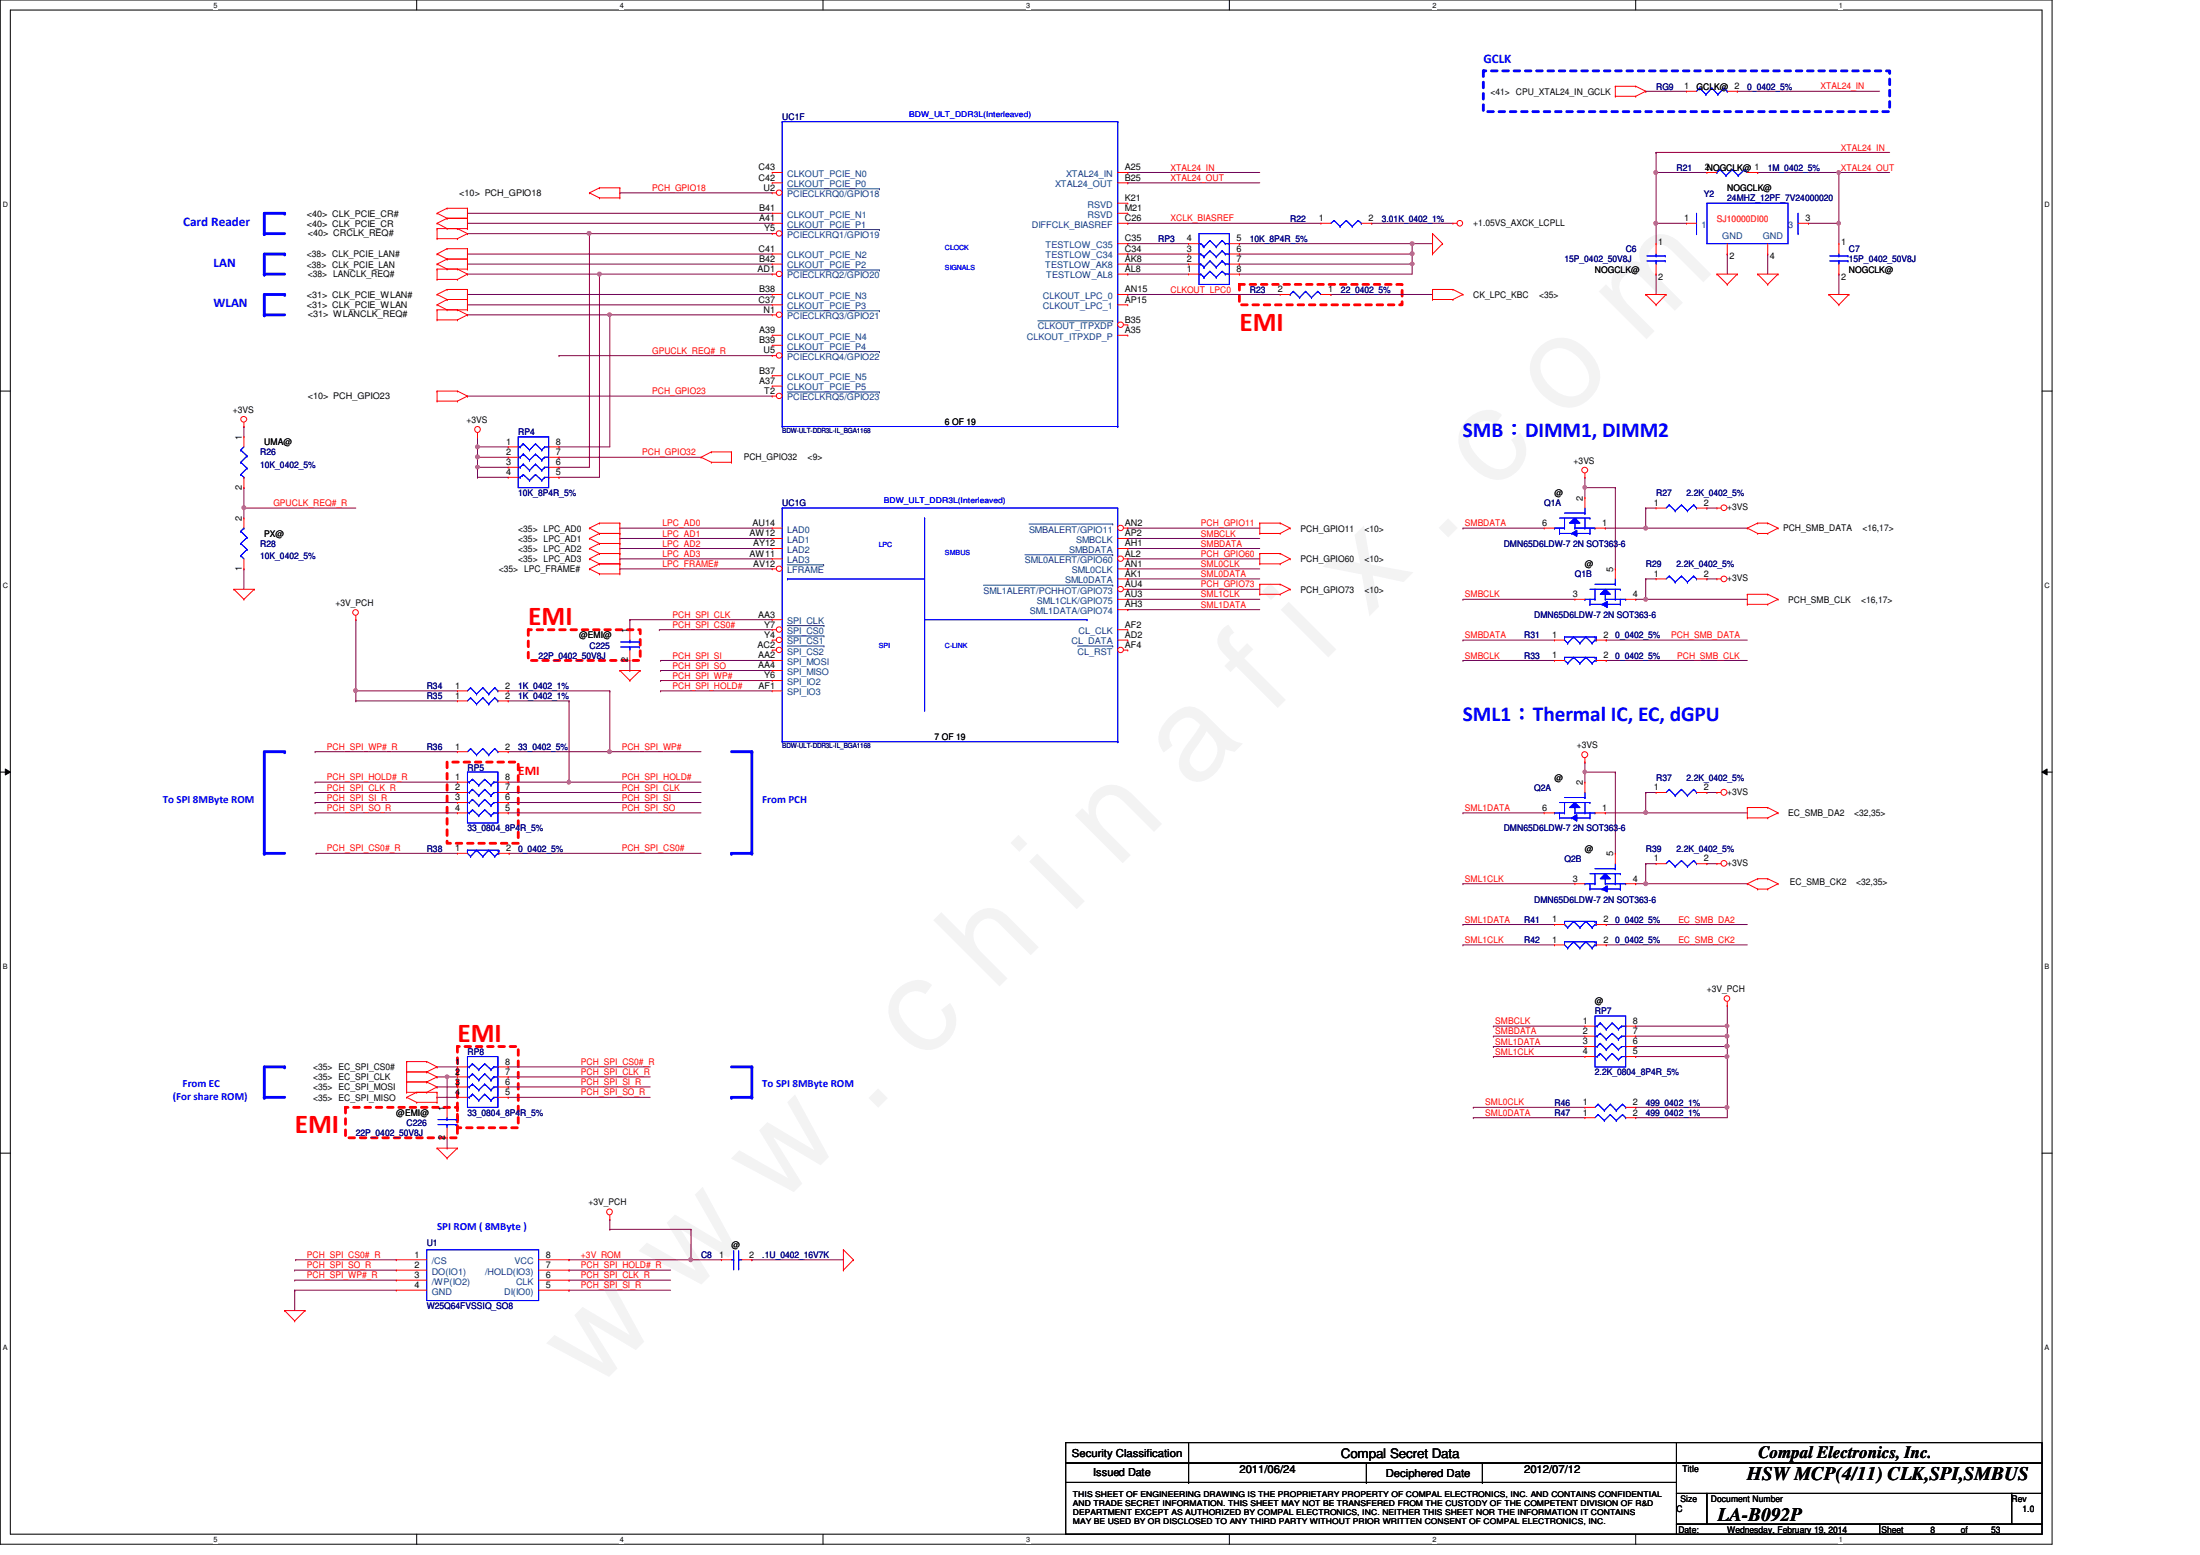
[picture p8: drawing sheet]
<svg xmlns="http://www.w3.org/2000/svg" width="297mm" height="210mm" viewBox="0 0 297 210" stroke-linecap="round" stroke-linejoin="round" font-family="sans-serif">
<path d="M0 0h277.1v208.4h-277.1zM1.4 1.4h274.3v205.7h-274.3z" fill="none" stroke="#000" stroke-width=".14"/>
<g fill="#fff">
<path d="M28.8 .1h.6v1.1h-.6z"/>
<path d="M28.8 207.2h.6v1.1h-.6z"/>
</g>
<path d="M56.3 0v1.4M56.3 207.1v1.3" fill="none" stroke="#000" stroke-width=".14"/>
<g fill="#fff">
<path d="M83.7 .1h.5v1.1h-.5z"/>
<path d="M83.7 207.2h.5v1.1h-.5z"/>
</g>
<path d="M111.1 0v1.4M111.1 207.1v1.3" fill="none" stroke="#000" stroke-width=".14"/>
<g fill="#fff">
<path d="M138.6 .1h.5v1.1h-.5z"/>
<path d="M138.6 207.2h.5v1.1h-.5z"/>
</g>
<path d="M166 0v1.4M166 207.1v1.3" fill="none" stroke="#000" stroke-width=".14"/>
<g fill="#fff">
<path d="M193.4 .1h.6v1.1h-.6z"/>
<path d="M193.4 207.2h.6v1.1h-.6z"/>
</g>
<path d="M220.8 0v1.4M220.8 207.1v1.3" fill="none" stroke="#000" stroke-width=".14"/>
<g fill="#fff">
<path d="M248.3 .1h.5v1.1h-.5z"/>
<path d="M248.3 207.2h.5v1.1h-.5z"/>
<path d="M.4 27.1h.7v1.1h-.7z"/>
<path d="M276.1 27.1h.7v1.1h-.7z"/>
<path d="M.4 78.5h.7v1.1h-.7z"/>
<path d="M276.1 78.5h.7v1.1h-.7z"/>
</g>
<path d="M0 52.8h1.4M275.7 52.8h1.4" fill="none" stroke="#000" stroke-width=".14"/>
<g fill="#fff">
<path d="M.4 129.9h.6v1.1h-.6z"/>
<path d="M276.1 129.9h.6v1.1h-.6z"/>
</g>
<path d="M0 104.2h1.4M.7 103.8l.7 .4-.7 .4zM275.7 104.2l.7-.4v.8zM275.7 104.2h1.4" fill="none" stroke="#000" stroke-width=".14"/>
<path d="M.7 103.8l.7 .4-.7 .4zM275.7 104.2l.7-.4v.8z" fill="#000"/>
<g fill="#fff">
<path d="M.4 181.4h.6v1.1h-.6z"/>
<path d="M276.1 181.4h.6v1.1h-.6z"/>
</g>
<path d="M0 155.7h1.4M275.7 155.7h1.4" fill="none" stroke="#000" stroke-width=".14"/>
<path d="M35.7 101.5v13.7" fill="none" stroke="#00f" stroke-width=".38"/>
<circle cx="35.7" cy="115.2" r=".19" fill="#00f"/>
<path d="M35.7 115.2h2.7" fill="none" stroke="#00f" stroke-width=".38"/>
<circle cx="35.7" cy="115.2" r=".19" fill="#00f"/>
<path d="M35.7 101.5h2.7" fill="none" stroke="#00f" stroke-width=".38"/>
<circle cx="38.4" cy="101.5" r=".19" fill="#00f"/>
<path d="M35.7 148.1h2.7" fill="none" stroke="#00f" stroke-width=".38"/>
<circle cx="35.7" cy="148.1" r=".19" fill="#00f"/>
<path d="M35.7 144v4.1" fill="none" stroke="#00f" stroke-width=".38"/>
<circle cx="35.7" cy="148.1" r=".19" fill="#00f"/>
<path d="M35.7 144h2.7" fill="none" stroke="#00f" stroke-width=".38"/>
<circle cx="38.4" cy="144" r=".19" fill="#00f"/>
<path d="M35.7 31.5h2.7" fill="none" stroke="#00f" stroke-width=".38"/>
<circle cx="35.7" cy="31.5" r=".19" fill="#00f"/>
<path d="M35.7 28.8v2.7" fill="none" stroke="#00f" stroke-width=".38"/>
<circle cx="35.7" cy="31.5" r=".19" fill="#00f"/>
<path d="M35.7 28.8h2.7" fill="none" stroke="#00f" stroke-width=".38"/>
<circle cx="38.4" cy="28.8" r=".19" fill="#00f"/>
<path d="M35.7 39.8h2.7" fill="none" stroke="#00f" stroke-width=".38"/>
<circle cx="38.4" cy="39.8" r=".19" fill="#00f"/>
<path d="M35.7 39.8v2.7" fill="none" stroke="#00f" stroke-width=".38"/>
<circle cx="35.7" cy="42.5" r=".19" fill="#00f"/>
<path d="M35.7 42.5h2.7" fill="none" stroke="#00f" stroke-width=".38"/>
<circle cx="35.7" cy="42.5" r=".19" fill="#00f"/>
<path d="M35.7 34.3h2.7" fill="none" stroke="#00f" stroke-width=".38"/>
<circle cx="38.4" cy="34.3" r=".19" fill="#00f"/>
<path d="M35.7 34.3v2.7" fill="none" stroke="#00f" stroke-width=".38"/>
<circle cx="35.7" cy="37" r=".19" fill="#00f"/>
<path d="M35.7 37h2.7" fill="none" stroke="#00f" stroke-width=".38"/>
<circle cx="35.7" cy="37" r=".19" fill="#00f"/>
<path d="M200.3 9.6h54.8v5.5h-54.8z" fill="none" stroke="#00f" stroke-width=".38" stroke-dasharray=".8 .8"/>
<path d="M60.4 102.9h9.6v10.9h-9.6zM46.6 149.5h15.2v4.1h-15.2zM61.8 141.3h8.2v10.9h-8.2z" fill="none" stroke="#f00" stroke-width=".38" stroke-dasharray=".8 .8"/>
<path d="M237.3 23.3h.1M237.3 23.3h11M248.3 30.1h.1M248.3 30.1v2.8" fill="none" stroke="#800040" stroke-width=".14"/>
<path d="M248.1 30l.1-.1 .3 .1-.1 .3-.2 .1-.1-.1z" fill-rule="evenodd" fill="#f0f"/>
<path d="M248.1 30l.1-.1 .3 .1-.1 .3-.2 .1-.1-.1z" fill="none" stroke="#f0f" stroke-width=".14"/>
<path d="M248.3 37h.1M248.3 23.3h.1M248.3 37v2.8M248.3 23.3h6.8" fill="none" stroke="#800040" stroke-width=".14"/>
<path d="M248.1 23.1l.1-.1 .3 .1-.1 .4h-.2h-.1z" fill-rule="evenodd" fill="#f0f"/>
<path d="M248.1 23.1l.1-.1 .3 .1-.1 .4h-.2h-.1z" fill="none" stroke="#f0f" stroke-width=".14"/>
<path d="M223.6 23.3h.1M223.6 23.3h6.9" fill="none" stroke="#800040" stroke-width=".14"/>
<circle cx="223.6" cy="23.3" r=".26" fill="#f0f"/>
<circle cx="223.6" cy="23.3" r=".26" fill="none" stroke="#f0f" stroke-width=".14"/>
<g fill="none" stroke="#800040" stroke-width=".14">
<path d="M152.3 23.3h.1M152.3 23.3h17.8M223.6 20.6h.1M223.6 23.3h.1M223.6 20.6h31.5M223.6 20.6v9.5M238.7 34.3h.1M238.7 34.3v2.7M244.2 30.1h.1M248.3 23.3h.1M248.3 23.3v6.8h-4.1M64.5 59h.1"/>
<path d="M64.5 59v1.3M75.5 48h28.8M64.5 60.3h.1M64.5 60.3h4.1"/>
</g>
<circle cx="64.5" cy="60.3" r=".26" fill="#f0f"/>
<circle cx="64.5" cy="60.3" r=".26" fill="none" stroke="#f0f" stroke-width=".14"/>
<path d="M64.5 61.7h.1M64.5 61.7v1.4" fill="none" stroke="#800040" stroke-width=".14"/>
<circle cx="64.5" cy="61.7" r=".26" fill="#f0f"/>
<circle cx="64.5" cy="61.7" r=".26" fill="none" stroke="#f0f" stroke-width=".14"/>
<path d="M64.5 61.7h.1M64.5 63.1h.1M64.5 61.7h4.1M64.5 63.1h4.1" fill="none" stroke="#800040" stroke-width=".14"/>
<circle cx="64.5" cy="63" r=".25" fill="#f0f"/>
<circle cx="64.5" cy="63" r=".25" fill="none" stroke="#f0f" stroke-width=".14"/>
<path d="M79.6 31.5v31.6M32.9 68.6h.1M32.9 68.6h15.1M64.5 64.4h.1M64.5 63.1h.1M64.5 60.3h.1M64.5 64.4h4.1M64.5 60.3v1.4M64.5 63.1v1.3" fill="none" stroke="#800040" stroke-width=".14"/>
<circle cx="32.9" cy="68.5" r=".26" fill="#f0f"/>
<circle cx="32.9" cy="68.5" r=".26" fill="none" stroke="#f0f" stroke-width=".14"/>
<g fill="none" stroke="#800040" stroke-width=".14">
<path d="M32.9 57.6h.1M32.9 57.6v1.4M63.1 53.5h.1M63.1 53.5h41.2M32.9 65.8h.1M32.9 68.6h.1M32.9 76.8h.1M32.9 65.8v4.1M32.9 76.8v2.7M48 94.6h.1M48 93.3h.1M48 83.7h.1"/>
<path d="M48 94.6h13.8M48 83.7v10.9M48 93.3h13.8M42.5 109.7h.1M42.5 108.3h.1M42.5 107h.1M42.5 105.6h.1M42.5 101.5h.1M42.5 109.7h19.3M42.5 108.3h19.3M42.5 107h19.3M42.5 105.6h19.3"/>
<path d="M42.5 101.5h19.3M42.7 115.2h.1M42.7 115.2h19.1M39.8 171.4h.1M39.8 174.2h.1M39.8 172.8h.1M39.8 171.4h13.7M39.8 174.2v2.7M39.8 172.8h13.7M39.8 174.2h13.7M39.9 170.1h.1M39.9 170.1h13.6"/>
</g>
<circle cx="48" cy="93.2" r=".26" fill="#f0f"/>
<circle cx="48" cy="93.2" r=".26" fill="none" stroke="#f0f" stroke-width=".14"/>
<g fill="none" stroke="#800040" stroke-width=".14">
<path d="M222.2 12.3h.1M222.2 12.3h5.5M234.6 12.3h.1M234.6 12.3h19.2M63.1 30.1h.1M63.1 28.8h.1M63.1 31.5h.1M63.1 39.8h.1M63.1 34.3h.1M63.1 35.6h.1M63.1 37h.1M63.1 30.1h41.2"/>
<path d="M63.1 28.8h41.2M63.1 31.5h16.5M63.1 39.8h41.2M63.1 34.3h41.2M63.1 35.6h41.2M63.1 37h17.8M63.1 41.1h.1M63.1 42.5h.1M63.1 41.1h41.2M63.1 42.5h19.2M59 144h.1M59 145.4h.1"/>
<path d="M59 144h2.8M59 145.4h2.8M60.4 155h.1M60.4 145.4h.1M60.4 145.4v4.1M60.4 153.6v1.4"/>
</g>
<circle cx="60.4" cy="145.3" r=".25" fill="#f0f"/>
<circle cx="60.4" cy="145.3" r=".25" fill="none" stroke="#f0f" stroke-width=".14"/>
<path d="M59 146.7h.1M59 148.1h.1M59 146.7h2.8M59 148.1h2.8" fill="none" stroke="#800040" stroke-width=".14"/>
<g fill="none" stroke="#f00" stroke-width=".14">
<path d="M218.1 13h.1M218.1 11.6h.1M218.1 11.6h2.7M218.1 13h2.7M218.1 11.6v1.4M220.8 11.6h.1M220.8 13h.1M220.8 11.6l1.4 .7M222.2 12.3h.1M222.2 12.3l-1.4 .7M227.7 12.3h.1M227.7 12.3h1.4"/>
<path d="M233.2 12.3h1.4M234.6 12.3h.1M59 28.8h.1M59 30.1h.1M59 32.2h.1M59 30.9h.1M59 39.8h.1M59 37.7h.1M59 36.3h.1M59 35.6h.1M59 34.3h.1M59 28.8l1.4 .7"/>
<path d="M59 30.9h4.1M59 30.1l1.4 .8M59 32.2h2.8M59 30.9v1.3M59 36.3v1.4M59 39.8l1.4 .6M59 36.3h4.1M59 37.7h2.8M59 35.6l1.4 .7M59 34.3l1.4 .7M60.4 28.1h.1M60.4 29.5h.1"/>
<path d="M60.4 30.9h.1M60.4 39.1h.1M60.4 35h.1M60.4 36.3h.1M60.4 33.6h.1M60.4 28.1l-1.4 .7M60.4 28.1h2.7M60.4 29.5h2.7M60.4 29.5l-1.4 .6M60.4 39.1l-1.4 .7M60.4 39.1h2.7M60.4 35l-1.4 .6"/>
<path d="M60.4 35h2.7M60.4 33.6l-1.4 .7M60.4 33.6h2.7M61.8 30.9h.1M61.8 32.2h.1M61.8 36.3h.1M61.8 37.7h.1M61.8 30.9l1.3 .6M61.8 36.3l1.3 .7M63.1 28.1h.1M63.1 29.5h.1M63.1 30.9h.1"/>
<path d="M63.1 31.5h.1M63.1 39.1h.1M63.1 37h.1M63.1 35h.1M63.1 36.3h.1M63.1 33.6h.1M63.1 28.1v2.8M63.1 33.6v2.7M63.1 39.1v2.7M63.1 31.5l-1.3 .7M63.1 37l-1.3 .7M104.3 23.3h.1"/>
<path d="M104.3 23.3h1.3M150.9 23.3h1.4M152.3 23.3h.1M230.5 23.3h.1M230.5 23.3h1.3M235.9 23.3h1.4M237.3 37h.1M237.3 23.3h.1M237.3 37h2.8M237.3 37l1.4 1.4M238.7 38.4h.1M238.7 34.3h.1"/>
<path d="M238.7 32.9v1.4M240.1 37h.1M240.1 37l-1.4 1.4M242.8 30.1h1.4M244.2 30.1h.1M246.9 39.8h.1M246.9 39.8h2.7M246.9 39.8l1.4 1.3M248.3 32.9h.1M248.3 37h.1M248.3 32.9v1.4M248.3 35.6v1.4"/>
<path d="M249.6 39.8h.1M249.6 39.8l-1.3 1.3M32.9 57.6h.1M32.9 59h.1M32.9 57v.6M32.9 59v1.3M59 41.1h.1M59 43.2h.1M59 41.8h.1M59 54.1h.1M59 52.8h.1M59 41.8v1.4"/>
<path d="M59 52.8v1.3M59 41.8h4.1M59 41.1l1.4 .7M59 43.2h2.8M59 52.8h2.8M59 54.1h2.8M60.4 40.4h.1M60.4 41.8h.1M60.4 40.4l-1.4 .7M60.4 40.4h2.7M61.8 41.8h.1M61.8 43.2h.1"/>
<path d="M61.8 52.8h.1M61.8 54.1h.1M61.8 41.8l1.3 .7M61.8 52.8l1.3 .7M63.1 40.4h.1M63.1 41.8h.1M63.1 42.5h.1M63.1 53.5h.1M63.1 42.5l-1.3 .7M63.1 53.5l-1.3 .6M64.5 59h.1M64.5 58.4v.6"/>
<path d="M248.3 41.1h.1M31.6 79.5h.1M31.6 79.5h2.7M31.6 79.5l1.3 1.4M32.9 65.8h.1M32.9 76.8h.1M32.9 69.9h.1M32.9 64.4v1.4M32.9 69.9v1.4M32.9 75.4v1.4M34.3 79.5h.1M34.3 79.5l-1.4 1.4"/>
<path d="M237.3 70.6h.1M237.3 72h.1M237.3 70.6h1.4M237.3 70.6l-1.4 .7 1.4 .7M237.3 72h1.4M238.7 70.6h.1M238.7 72h.1M238.7 70.6l1.4 .7M240.1 71.3h.1M240.1 71.3l-1.4 .7M32.9 80.9h.1M48 83.7h.1"/>
<path d="M48 83.1v.6M61.8 93.3h.1M61.8 94.6h.1M61.8 93.3h1.3M61.8 94.6h1.3M67.2 93.3h1.4M67.2 94.6h1.4M235.9 80.2h2.8M235.9 81.6h2.8M238.7 80.2h.1M238.7 81.6h.1M238.7 80.2l1.4 .7"/>
<path d="M240.1 80.9h.1M240.1 80.9l-1.4 .7M61.8 101.5h.1M61.8 105.6h.1M61.8 107h.1M61.8 108.3h.1M61.8 109.7h.1M61.8 115.2h.1M61.8 101.5h1.3M61.8 105.6h1.3M61.8 107h1.3M61.8 108.3h1.3"/>
<path d="M61.8 109.7h1.3M61.8 115.2h1.3M67.2 101.5h1.4M67.2 105.6h1.4M67.2 107h1.4M67.2 108.3h1.4M67.2 109.7h1.4M67.3 115.2h1.4M235.9 109h2.8M235.9 110.4h2.8M237.3 118.6h.1M237.3 118.6l-1.4 .7 1.4 .7"/>
<path d="M237.3 118.6h1.4M238.7 109h.1M238.7 110.4h.1M238.7 118.6h.1M238.7 109l1.4 .7M238.7 118.6l1.4 .7M240.1 109.7h.1M240.1 119.3h.1M240.1 109.7l-1.4 .7M240.1 119.3l-1.4 .7M237.3 120h.1M237.3 120h1.4"/>
<path d="M238.7 120h.1M54.9 144.7h.1M54.9 143.3h.1M54.9 146h.1M54.9 147.4h.1M54.9 148.1h.1M54.9 143.3h2.7M54.9 144.7h2.7M54.9 143.3v4.1M54.9 146h2.7M54.9 147.4h4.1M54.9 148.1l1.4 .7"/>
<path d="M56.3 147.4h.1M56.3 148.8h.1M56.3 147.4l-1.4 .7M56.3 148.8h2.7M57.6 143.3h.1M57.6 144.7h.1M57.6 146h.1M57.6 147.4h.1M57.6 143.3l1.4 .7M57.6 144.7l1.4 .7M57.6 146l1.4 .7M59 144h.1"/>
<path d="M59 145.4h.1M59 146.7h.1M59 148.8h.1M59 147.4h.1M59 155h.1M59 147.4v1.4M59 144l-1.4 .7M59 145.4l-1.4 .6M59 146.7l-1.4 .7M59 155h2.8M59 155l1.4 1.3M60.4 156.3h.1"/>
<path d="M60.4 149.5h.1M60.4 153.6h.1M60.4 149.5v1.4M60.4 152.2v1.4M61.8 155h.1M61.8 144h.1M61.8 145.4h.1M61.8 146.7h.1M61.8 148.1h.1M61.8 155l-1.4 1.3M61.8 144h1.3M61.8 145.4h1.3"/>
<path d="M61.8 146.7h1.3M61.8 148.1h1.3M67.2 144h1.4M67.2 145.4h1.4M67.2 146.7h1.4M67.2 148.1h1.4M38.4 176.9h.1M38.4 176.9h2.8M38.4 176.9l1.4 1.4M39.8 178.3h.1M41.2 176.9h.1M41.2 176.9l-1.4 1.4"/>
<path d="M53.5 174.2h.1M53.5 171.4h.1M53.5 172.8h.1M53.5 170.1h.1M53.5 174.2h4.1M53.5 171.4h4.1M53.5 172.8h4.1M53.5 170.1h4.1"/>
<circle cx="32.9" cy="56.6" r=".39"/>
<circle cx="64.5" cy="58" r=".39"/>
<circle cx="48" cy="82.7" r=".38"/>
</g>
<g fill="none" stroke="#000" stroke-width=".14">
<path d="M143.9 194.7h82.5v2.8h-82.5zM143.9 197.5h82.5v2.6h-82.5zM160.5 197.5h.1M160.5 194.7v5.4M184.5 197.5v2.6M200.1 197.5v2.6M226.4 194.7h49.3v2.8h-49.3zM226.4 197.5h49.3v4.1h-49.3zM143.9 200.1h82.5v7h-82.5zM160.5 200.1h.1M184.5 200.1h.1M200.1 200.1h.1"/>
<path d="M226.4 201.6h4.1v4.1h-4.1zM226.4 205.7h27.4v1.4h-27.4zM230.5 201.6h41.1v4.1h-41.1zM253.8 205.7h21.9v1.4h-21.9zM271.6 201.6h4.1v4.1h-4.1z"/>
</g>
<g fill="none" stroke="#00f" stroke-width=".14">
<path d="M105.6 16.4h.1M105.6 16.4v41.2h45.3v-41.2M105.6 16.4h45.3M150.9 16.4h.1M229.5 11.9h.1M229.5 11.9l-.4 .4M229.5 11.9l.8 .8M230.3 12.7h.1M231.1 11.9h.1M231.1 11.9l-.8 .8M231.1 11.9l.8 .8M231.9 12.7h.1"/>
<path d="M232.8 11.9h.1M232.8 11.9l-.9 .8M232.8 11.9l.4 .4M233.2 12.3h.1M230.5 27.4h10.9v5.5h-10.9zM231.8 23.3h.1M232.2 22.9h.1M232.2 22.9l.8 .8M232.2 22.9l-.4 .4M233 23.7h.1M233.9 22.9h.1M233.9 22.9l.8 .8"/>
<path d="M233.9 22.9l-.9 .8M234.7 23.7h.1M235.5 22.9h.1M235.5 22.9l.4 .4M235.5 22.9l-.8 .8M242.8 31.5h.1M242.8 28.8v2.7M247.1 35.2h2.4M247.1 34.5h2.4M248.3 34.5h.1M248.3 35.2h.1M248.3 34.3v.2"/>
<path d="M248.3 35.2v.4M249.5 35.2h.1M249.5 34.5h.1M32.5 60.7h.1M32.5 62.4h.1M32.5 64.1h.1M32.5 75h.1M32.5 73.4h.1M32.5 71.7h.1M32.5 60.7l.9 .9M32.5 62.4l.9 .8M32.5 64.1l.4 .3"/>
<path d="M32.5 75l.4 .4M32.5 73.4l.9 .8M32.5 71.7l.9 .9M32.9 64.4h.1M32.9 71.3h.1M32.9 60.3l-.4 .4M32.9 71.3l-.4 .4M33.4 61.6h.1M33.4 63.2h.1M33.4 74.2h.1M33.4 72.6h.1M33.4 61.6l-.9 .8"/>
<path d="M33.4 63.2l-.9 .9M33.4 74.2l-.9 .8M33.4 72.6l-.9 .8M105.6 68.6h45.3v31.5h-45.3zM63.5 92.8h.1M63.5 94.2h.1M63.5 92.8l-.4 .5M63.5 92.8l.8 .9M63.5 94.2l-.4 .4M63.5 94.2l.8 .8M64.3 93.7h.1M64.3 95h.1"/>
<path d="M65.2 92.8h.1M65.2 94.2h.1M65.2 92.8l-.9 .9M65.2 92.8l.8 .9M65.2 94.2l-.9 .8M65.2 94.2l.8 .8M66 93.7h.1M66 95h.1M66.8 92.8h.1M66.8 94.2h.1M66.8 92.8l-.8 .9M66.8 92.8l.4 .5"/>
<path d="M66.8 94.2l-.8 .8M66.8 94.2l.4 .4M67.2 93.3h.1M67.2 94.6h.1M63.1 104.2h4.1v6.9h-4.1zM63.1 114.8h.1M63.1 105.6h.3M63.1 107h.3M63.1 108.3h.3M63.1 109.7h.3M63.1 114.8v.4l.4 .4M63.1 114.8h4.1"/>
<path d="M63.4 105.6h.1M63.4 107h.1M63.4 108.3h.1M63.4 109.7h.1M63.5 101h.1M63.5 115.6h.1M63.5 101l-.4 .5M63.5 101l.8 .9M63.7 109.4h.1M63.8 105.2h.1M63.8 106.6h.1M63.8 107.9h.1"/>
<path d="M63.8 109.3h.1M63.8 105.2l-.1 .1M63.8 106.6l-.4 .4M63.8 107.9l-.1 .2M63.8 109.3l-.4 .4M63.8 105.2l-.4 .4M63.8 105.2l.8 .8M63.8 106.6l.8 .8M63.8 107.9l-.4 .4M63.8 107.9l.8 .9M63.8 109.3l.8 .8M64.3 101.9h.1"/>
<path d="M64.3 114.8h.1M64.3 114.8l-.8 .8M64.3 114.8l.9 .8M64.6 106h.1M64.6 107.4h.1M64.6 108.8h.1M64.6 110.1h.1M65.2 101h.1M65.2 115.6h.1M65.2 101l-.9 .9M65.2 101l.8 .9M65.4 105.2h.1"/>
<path d="M65.4 106.6h.1M65.4 107.9h.1M65.4 109.3h.1M65.4 105.2l-.8 .8M65.4 105.2l.9 .8M65.4 106.6l-.8 .8M65.4 106.6l.9 .8M65.4 107.9l-.8 .9M65.4 107.9l.9 .9M65.4 109.3l-.8 .8M65.4 109.3l.9 .8M66 101.9h.1"/>
<path d="M66 114.8h.1M66 114.8l-.8 .8M66 114.8l.8 .8M66.3 106h.1M66.3 107.4h.1M66.3 108.8h.1M66.3 110.1h.1M66.7 109.7h.1M66.7 105.6h.1M66.7 107h.1M66.7 108.3h.1M66.7 105.6h.5"/>
<path d="M66.7 107h.5M66.7 108.3h.5M66.7 109.7h.5M66.7 109.7l-.4 .4M66.7 105.6l-.4 .4M66.7 107l-.4 .4M66.7 108.3l-.4 .5M66.8 101h.1M66.8 115.6h.1M66.8 101l-.8 .9M66.8 101l.4 .5M67.2 101.5h.1"/>
<path d="M67.2 109.7h.1M67.2 105.6h.1M67.2 108.3h.1M67.2 115.2h.1M67.2 114.8h.1M67.2 115.2l-.4 .4M67.3 114.8h.1M67.3 114.8v.5M59.1 151.8h2.5M59.1 151.1h2.5M60.4 151.1h.1M60.4 151.8h.1"/>
<path d="M60.4 150.9v.2M60.4 151.8v.4M61.6 151.8h.1M61.6 151.1h.1M63.1 142.6h4.1v6.9h-4.1zM63.1 144h.3M63.1 145.4h.3M63.1 146.7h.3M63.1 148.1h.3M63.4 144h.1M63.4 145.4h.1M63.4 146.7h.1"/>
<path d="M63.4 148.1h.1M63.7 147.8h.1M63.8 143.6h.1M63.8 144.9h.1M63.8 146.3h.1M63.8 147.7h.1M63.8 143.6l-.4 .4M63.8 144.9l-.1 .2M63.8 146.3l-.1 .2M63.8 147.7l-.4 .4M63.8 143.6l.8 .8M63.8 144.9l-.4 .5"/>
<path d="M63.8 144.9l.8 .9M63.8 146.3l-.4 .4M63.8 146.3l.8 .9M63.8 147.7l.8 .8M64.6 144.4h.1M64.6 145.8h.1M64.6 147.2h.1M64.6 148.5h.1M65.4 143.6h.1M65.4 144.9h.1M65.4 146.3h.1M65.4 147.7h.1"/>
<path d="M65.4 143.6l-.8 .8M65.4 143.6l.9 .8M65.4 144.9l-.8 .9M65.4 144.9l.9 .9M65.4 146.3l-.8 .9M65.4 146.3l.9 .9M65.4 147.7l-.8 .8M65.4 147.7l.9 .8M66.3 144.4h.1M66.3 145.8h.1M66.3 147.2h.1M66.3 148.5h.1"/>
<path d="M66.7 148.1h.1M66.7 144h.1M66.7 145.4h.1M66.7 146.7h.1M66.7 144h.5M66.7 145.4h.5M66.7 146.7h.5M66.7 148.1h.5M66.7 148.1l-.4 .4M66.7 144l-.4 .4M66.7 145.4l-.4 .4M66.7 146.7l-.4 .5"/>
<path d="M67.2 148.1h.1M67.2 144h.1M67.2 146.7h.1M57.6 168.7h15.1v6.9h-15.1z"/>
</g>
<path d="M248.1 30l.1-.1 .3 .1-.1 .3-.2 .1-.1-.1z" fill-rule="evenodd" fill="#f0f"/>
<path d="M248.1 30l.1-.1 .3 .1-.1 .3-.2 .1-.1-.1z" fill="none" stroke="#f0f" stroke-width=".14"/>
<path d="M248.1 23.1l.1-.1 .3 .1-.1 .4h-.2h-.1z" fill-rule="evenodd" fill="#f0f"/>
<path d="M248.1 23.1l.1-.1 .3 .1-.1 .4h-.2h-.1z" fill="none" stroke="#f0f" stroke-width=".14"/>
<circle cx="223.6" cy="23.3" r=".26" fill="#f0f"/>
<circle cx="223.6" cy="23.3" r=".26" fill="none" stroke="#f0f" stroke-width=".14"/>
<circle cx="64.5" cy="60.3" r=".26" fill="#f0f"/>
<circle cx="64.5" cy="60.3" r=".26" fill="none" stroke="#f0f" stroke-width=".14"/>
<circle cx="64.5" cy="61.7" r=".26" fill="#f0f"/>
<circle cx="64.5" cy="61.7" r=".26" fill="none" stroke="#f0f" stroke-width=".14"/>
<circle cx="64.5" cy="63" r=".25" fill="#f0f"/>
<circle cx="64.5" cy="63" r=".25" fill="none" stroke="#f0f" stroke-width=".14"/>
<circle cx="32.9" cy="68.5" r=".26" fill="#f0f"/>
<circle cx="32.9" cy="68.5" r=".26" fill="none" stroke="#f0f" stroke-width=".14"/>
<circle cx="48" cy="93.2" r=".26" fill="#f0f"/>
<circle cx="48" cy="93.2" r=".26" fill="none" stroke="#f0f" stroke-width=".14"/>
<circle cx="60.4" cy="145.3" r=".25" fill="#f0f"/>
<circle cx="60.4" cy="145.3" r=".25" fill="none" stroke="#f0f" stroke-width=".14"/>
<text font-size="17.6" fill="#f0f" x="80.1" y="188" transform="rotate(-45 80.1 188)">w w w . c h i n a f i x . c o m</text>
<g font-size="3.7" fill="#f00">
<text x="167.3" y="44.7">EMI</text>
<text x="71.3" y="84.4">EMI</text>
<text x="61.8" y="140.7">EMI</text>
<text x="39.8" y="153">EMI</text>
</g>
<g font-size="2.9" fill="#00f">
<text x="197.5" y="59">SMB：DIMM1, DIMM2</text>
<text x="197.5" y="97.4">SML1：Thermal IC, EC, dGPU</text>
</g>
<g font-size="2.6">
<text x="235.9" y="199.8">HSW MCP(4/11) CLK,SPI,SMBUS</text>
<text x="231.9" y="205.3">LA-B092P</text>
</g>
<text font-size="2.3" x="237.4" y="196.9">Compal Electronics, Inc.</text>
<g font-size="1.8" fill="#00f">
<text x="200.3" y="8.6">GCLK</text>
<text x="24.7" y="30.5">Card Reader</text>
<text x="28.8" y="36">LAN</text>
<text x="28.8" y="41.4">WLAN</text>
</g>
<text font-size="1.8" fill="#f00" x="70" y="104.6">EMI</text>
<text font-size="1.8" x="181.1" y="196.8">Compal Secret Data</text>
<g font-size="1.5" fill="#00f">
<text x="22" y="108.4">To SPI 8MByte ROM</text>
<text x="102.9" y="108.4">From PCH</text>
<text x="23.3" y="148.5">(For share ROM)</text>
<text x="24.7" y="146.8">From EC</text>
<text x="102.9" y="146.8">To SPI 8MByte ROM</text>
<text x="59" y="166">SPI ROM ( 8MByte )</text>
</g>
<g font-size="1.5">
<text x="144.7" y="196.6">Security Classification</text>
<text x="147.6" y="199.3">Issued Date</text>
<text x="167.3" y="198.8">2011/06/24</text>
<text x="187.1" y="199.4">Deciphered Date</text>
<text x="205.8" y="198.8">2012/07/12</text>
</g>
<g font-size="1.2" fill="#000080">
<text x="105.6" y="16.2">UC1F</text>
<text x="223.6" y="12.1">RG9</text>
<text x="235.9" y="12.1">0_0402_5%</text>
<text x="226.4" y="23.1">R21</text>
<text x="238.7" y="23.1">1M_0402_5%</text>
<text x="174.2" y="29.9">R22</text>
<text x="186.6" y="29.9">3.01K_0402_1%</text>
<text x="230" y="26.6">Y2</text>
<text x="233.2" y="27.2">24MHZ_12PF_7V24000020</text>
<text x="156.4" y="32.7">RP3</text>
<text x="168.7" y="32.7">10K_8P4R_5%</text>
<text x="211.2" y="35.4">15P_0402_50V8J</text>
<text x="219.5" y="34">C6</text>
<text x="249.6" y="34">C7</text>
<text x="249.6" y="35.4">15P_0402_50V8J</text>
<text x="168.7" y="39.5">R23</text>
<text x="181.1" y="39.5">22_0402_5%</text>
<text x="70" y="58.7">RP4</text>
<text x="35.1" y="61.5">R26</text>
<text x="35.1" y="63.1">10K_0402_5%</text>
<text x="70" y="67">10K_8P4R_5%</text>
<text x="105.6" y="68.3">UC1G</text>
<text x="208.5" y="68.3">Q1A</text>
<text x="223.6" y="67">R27</text>
<text x="227.7" y="67">2.2K_0402_5%</text>
<text x="35.1" y="73.8">R28</text>
<text x="35.1" y="75.5">10K_0402_5%</text>
<text x="203" y="73.8">DMN65D6LDW-7 2N SOT363-6</text>
<text x="212.6" y="77.9">Q1B</text>
<text x="222.2" y="76.6">R29</text>
<text x="226.4" y="76.6">2.2K_0402_5%</text>
<text x="207.1" y="83.4">DMN65D6LDW-7 2N SOT363-6</text>
<text x="72.7" y="88.9">22P_0402_50V8J</text>
<text x="79.6" y="87.5">C225</text>
<text x="205.8" y="86.1">R31</text>
<text x="205.8" y="88.9">R33</text>
<text x="218.1" y="86.1">0_0402_5%</text>
<text x="218.1" y="88.9">0_0402_5%</text>
<text x="57.6" y="93">R34</text>
<text x="57.6" y="94.4">R35</text>
<text x="70" y="93">1K_0402_1%</text>
<text x="70" y="94.4">1K_0402_1%</text>
<text x="57.6" y="101.3">R36</text>
<text x="70" y="101.3">33_0402_5%</text>
<text x="63.1" y="104">RP5</text>
<text x="207.1" y="106.7">Q2A</text>
<text x="223.6" y="105.4">R37</text>
<text x="227.7" y="105.4">2.2K_0402_5%</text>
<text x="63.1" y="112.2">33_0804_8P4R_5%</text>
<text x="203" y="112.2">DMN65D6LDW-7 2N SOT363-6</text>
<text x="57.6" y="115">R38</text>
<text x="70" y="115">0_0402_5%</text>
<text x="211.2" y="116.3">Q2B</text>
<text x="222.2" y="115">R39</text>
<text x="226.4" y="115">2.2K_0402_5%</text>
<text x="205.8" y="124.6">R41</text>
<text x="207.1" y="121.8">DMN65D6LDW-7 2N SOT363-6</text>
<text x="218.1" y="124.6">0_0402_5%</text>
<text x="205.8" y="127.3">R42</text>
<text x="218.1" y="127.3">0_0402_5%</text>
<text x="215.3" y="136.9">RP7</text>
<text x="63.1" y="142.4">RP8</text>
<text x="209.9" y="149.3">R46</text>
<text x="215.3" y="145.2">2.2K_0804_8P4R_5%</text>
<text x="222.2" y="149.3">499_0402_1%</text>
<text x="48" y="153.4">22P_0402_50V8J</text>
<text x="54.9" y="152">C226</text>
<text x="63.1" y="150.6">33_0804_8P4R_5%</text>
<text x="209.9" y="150.6">R47</text>
<text x="222.2" y="150.6">499_0402_1%</text>
<text x="57.6" y="168.2">U1</text>
<text x="94.7" y="169.8">C8</text>
<text x="102.9" y="169.8">.1U_0402_16V7K</text>
<text x="57.6" y="176.7">W25Q64FVSSIQ_SO8</text>
</g>
<g font-size="1.2">
<text x="201.2" y="12.8">&lt;41&gt; CPU_XTAL24_IN_GCLK</text>
<text x="227.4" y="12">1</text>
<text x="229.1" y="12.1">GCLK@ 2</text>
<text x="102.4" y="23">C43</text>
<text x="151.9" y="23">A25</text>
<text x="230.2" y="23">2NOGCLK@ 1</text>
<text x="41.4" y="29.3">&lt;40&gt; CLK_PCIE_CR#</text>
<text x="62" y="26.5">&lt;10&gt; PCH_GPIO18</text>
<text x="102.4" y="24.4">C42</text>
<text x="102.5" y="28.5">B41</text>
<text x="102.5" y="29.8">A41</text>
<text x="103.1" y="25.7">U2</text>
<text x="151.9" y="24.4">B25</text>
<text x="151.9" y="29.8">C26</text>
<text x="151.9" y="27.1">K21</text>
<text x="151.9" y="28.5">M21</text>
<text x="178.1" y="29.8">1</text>
<text x="184.8" y="29.8">2</text>
<text x="227.4" y="29.8">1</text>
<text x="233.2" y="25.8">NOGCLK@</text>
<text x="243.8" y="29.8">3</text>
<text x="41.4" y="30.6">&lt;40&gt; CLK_PCIE_CR</text>
<text x="41.4" y="34.7">&lt;38&gt; CLK_PCIE_LAN#</text>
<text x="41.6" y="31.8">&lt;40&gt; CRCLK_REQ#</text>
<text x="102.4" y="34">C41</text>
<text x="102.5" y="35.3">B42</text>
<text x="103.2" y="31.2">Y5</text>
<text x="151.9" y="32.6">C35</text>
<text x="151.9" y="34">C34</text>
<text x="151.9" y="35.3">AK8</text>
<text x="160.2" y="35.3">2</text>
<text x="160.2" y="34">3</text>
<text x="160.2" y="32.6">4</text>
<text x="167" y="35.3">7</text>
<text x="167" y="34">6</text>
<text x="167" y="32.6">5</text>
<text x="198.9" y="30.5">+1.05VS_AXCK_LCPLL</text>
<text x="223.9" y="33.1">1</text>
<text x="233.5" y="35">2</text>
<text x="239" y="35">4</text>
<text x="248.6" y="33.1">1</text>
<text x="41.4" y="41.6">&lt;31&gt; CLK_PCIE_WLAN</text>
<text x="41.4" y="40.2">&lt;31&gt; CLK_PCIE_WLAN#</text>
<text x="41.4" y="36.1">&lt;38&gt; CLK_PCIE_LAN</text>
<text x="41.6" y="37.3">&lt;38&gt; LANCLK_REQ#</text>
<text x="102.3" y="36.7">AD1</text>
<text x="102.4" y="40.9">C37</text>
<text x="102.5" y="39.5">B38</text>
<text x="151.9" y="39.5">AN15</text>
<text x="151.9" y="40.9">AP15</text>
<text x="151.9" y="36.7">AL8</text>
<text x="160.2" y="36.7">1</text>
<text x="167" y="36.7">8</text>
<text x="172.5" y="39.5">2</text>
<text x="179.3" y="39.5">1</text>
<text x="198.9" y="40.2">CK_LPC_KBC</text>
<text x="207.8" y="40.2">&lt;35&gt;</text>
<text x="215.3" y="36.8">NOGCLK@</text>
<text x="223.9" y="37.8">2</text>
<text x="248.6" y="37.8">2</text>
<text x="249.6" y="36.8">NOGCLK@</text>
<text x="41.6" y="42.8">&lt;31&gt; WLANCLK_REQ#</text>
<text x="102.5" y="46.3">B39</text>
<text x="102.5" y="45">A39</text>
<text x="103.1" y="47.7">U5</text>
<text x="103.1" y="42.2">N1</text>
<text x="151.9" y="43.6">B35</text>
<text x="151.9" y="45">A35</text>
<text x="41.6" y="53.8">&lt;10&gt; PCH_GPIO23</text>
<text x="102.5" y="51.8">A37</text>
<text x="102.5" y="50.4">B37</text>
<text x="103.2" y="53.2">T2</text>
<text x="31.5" y="55.7">+3VS</text>
<text x="32.6" y="59.4" transform="rotate(-90 32.6 59.4)">1</text>
<text x="63" y="57.1">+3VS</text>
<text x="127.6" y="57.4">6 OF 19</text>
<text x="35.7" y="60.1">UMA@</text>
<text x="68.3" y="60">1</text>
<text x="68.3" y="61.4">2</text>
<text x="68.3" y="62.8">3</text>
<text x="68.3" y="64.1">4</text>
<text x="75.1" y="60">8</text>
<text x="75.1" y="61.4">7</text>
<text x="75.1" y="62.8">6</text>
<text x="75.1" y="64.1">5</text>
<text x="100.4" y="62.1">PCH_GPIO32</text>
<text x="109" y="62.1">&lt;9&gt;</text>
<text x="212.5" y="62.6">+3VS</text>
<text x="32.6" y="70.3" transform="rotate(-90 32.6 70.3)">2</text>
<text x="32.6" y="66.1" transform="rotate(-90 32.6 66.1)">2</text>
<text x="70" y="71.8">&lt;35&gt; LPC_AD0</text>
<text x="101.6" y="71">AU14</text>
<text x="151.9" y="71">AN2</text>
<text x="175.6" y="71.8">PCH_GPIO11</text>
<text x="184.2" y="71.8">&lt;10&gt;</text>
<text x="208.2" y="71">6</text>
<text x="209.9" y="67">@</text>
<text x="213.7" y="67.6" transform="rotate(-90 213.7 67.6)">2</text>
<text x="216.3" y="71">1</text>
<text x="223.3" y="68.3">1</text>
<text x="230" y="68.3">2</text>
<text x="233.2" y="68.9">+3VS</text>
<text x="240.7" y="71.6">PCH_SMB_DATA</text>
<text x="251.5" y="71.6">&lt;16,17&gt;</text>
<text x="32.6" y="77.1" transform="rotate(-90 32.6 77.1)">1</text>
<text x="35.7" y="72.4">PX@</text>
<text x="67.3" y="77.3">&lt;35&gt; LPC_FRAME#</text>
<text x="70" y="73.2">&lt;35&gt; LPC_AD1</text>
<text x="70" y="74.5">&lt;35&gt; LPC_AD2</text>
<text x="70" y="75.9">&lt;35&gt; LPC_AD3</text>
<text x="101.2" y="75.1">AW11</text>
<text x="101.2" y="72.4">AW12</text>
<text x="101.7" y="76.5">AV12</text>
<text x="101.7" y="73.7">AY12</text>
<text x="151.9" y="77.9">AK1</text>
<text x="151.9" y="76.5">AN1</text>
<text x="151.9" y="73.7">AH1</text>
<text x="151.9" y="75.1">AL2</text>
<text x="151.9" y="72.4">AP2</text>
<text x="175.6" y="75.9">PCH_GPIO60</text>
<text x="184.2" y="75.9">&lt;10&gt;</text>
<text x="214" y="76.6">@</text>
<text x="217.8" y="77.2" transform="rotate(-90 217.8 77.2)">5</text>
<text x="223.3" y="77.9">1</text>
<text x="230" y="77.9">2</text>
<text x="45.3" y="81.8">+3V_PCH</text>
<text x="102.4" y="83.4">AA3</text>
<text x="151.9" y="80.6">AU3</text>
<text x="151.9" y="82">AH3</text>
<text x="151.9" y="79.2">AU4</text>
<text x="175.6" y="80">PCH_GPIO73</text>
<text x="184.2" y="80">&lt;10&gt;</text>
<text x="212.3" y="80.6">3</text>
<text x="220.5" y="80.6">4</text>
<text x="233.2" y="78.5">+3VS</text>
<text x="241.4" y="81.4">PCH_SMB_CLK</text>
<text x="251.3" y="81.4">&lt;16,17&gt;</text>
<text x="78.2" y="86.1">@EMI@</text>
<text x="84.7" y="89.4" transform="rotate(-90 84.7 89.4)">2</text>
<text x="84.7" y="85.4" transform="rotate(-90 84.7 85.4)">1</text>
<text x="102.3" y="87.5">AC2</text>
<text x="102.4" y="88.9">AA2</text>
<text x="103.2" y="86.1">Y4</text>
<text x="103.2" y="84.7">Y7</text>
<text x="151.9" y="87.5">AF4</text>
<text x="151.9" y="86.1">AD2</text>
<text x="151.9" y="84.7">AF2</text>
<text x="209.6" y="86.1">1</text>
<text x="209.6" y="88.9">1</text>
<text x="216.5" y="86.1">2</text>
<text x="216.5" y="88.9">2</text>
<text x="61.5" y="93">1</text>
<text x="61.5" y="94.3">1</text>
<text x="68.2" y="93">2</text>
<text x="68.2" y="94.3">2</text>
<text x="102.4" y="90.2">AA4</text>
<text x="102.4" y="93">AF1</text>
<text x="103.2" y="91.6">Y6</text>
<text x="61.5" y="101.2">1</text>
<text x="68.2" y="101.2">2</text>
<text x="126.2" y="99.9">7 OF 19</text>
<text x="212.9" y="101">+3VS</text>
<text x="61.5" y="105.3">1</text>
<text x="61.5" y="106.7">2</text>
<text x="68.2" y="105.3">8</text>
<text x="68.2" y="106.7">7</text>
<text x="209.9" y="105.4">@</text>
<text x="213.7" y="106" transform="rotate(-90 213.7 106)">2</text>
<text x="223.3" y="106.7">1</text>
<text x="230" y="106.7">2</text>
<text x="233.2" y="107.3">+3VS</text>
<text x="61.5" y="108">3</text>
<text x="61.5" y="109.4">4</text>
<text x="68.2" y="108">6</text>
<text x="68.2" y="109.4">5</text>
<text x="208.2" y="109.4">6</text>
<text x="216.3" y="109.4">1</text>
<text x="241.4" y="110.2">EC_SMB_DA2</text>
<text x="250.4" y="110.2">&lt;32,35&gt;</text>
<text x="61.5" y="114.9">1</text>
<text x="68.3" y="114.9">2</text>
<text x="212.3" y="119">3</text>
<text x="214" y="115">@</text>
<text x="217.8" y="115.6" transform="rotate(-90 217.8 115.6)">5</text>
<text x="220.5" y="119">4</text>
<text x="223.3" y="116.3">1</text>
<text x="230" y="116.3">2</text>
<text x="233.2" y="116.9">+3VS</text>
<text x="241.7" y="119.5">EC_SMB_CK2</text>
<text x="250.6" y="119.5">&lt;32,35&gt;</text>
<text x="209.6" y="124.5">1</text>
<text x="216.5" y="124.5">2</text>
<text x="209.6" y="127.3">1</text>
<text x="216.5" y="127.3">2</text>
<text x="215.3" y="135.6">@</text>
<text x="230.5" y="133.9">+3V_PCH</text>
<text x="61.5" y="143.7">1</text>
<text x="68.2" y="143.7">8</text>
<text x="213.7" y="138.2">1</text>
<text x="213.7" y="139.6">2</text>
<text x="213.7" y="141">3</text>
<text x="213.7" y="142.3">4</text>
<text x="220.5" y="138.2">8</text>
<text x="220.5" y="139.6">7</text>
<text x="220.5" y="141">6</text>
<text x="220.5" y="142.3">5</text>
<text x="42.3" y="144.4">&lt;35&gt; EC_SPI_CS0#</text>
<text x="42.3" y="145.8">&lt;35&gt; EC_SPI_CLK</text>
<text x="42.3" y="147.2">&lt;35&gt; EC_SPI_MOSI</text>
<text x="42.3" y="148.6">&lt;35&gt; EC_SPI_MISO</text>
<text x="60.1" y="149.9" transform="rotate(-90 60.1 149.9)">1</text>
<text x="61.5" y="145.1">2</text>
<text x="61.5" y="146.4">3</text>
<text x="61.5" y="147.8">4</text>
<text x="68.2" y="145.1">7</text>
<text x="68.2" y="146.4">6</text>
<text x="68.2" y="147.8">5</text>
<text x="213.7" y="149.2">1</text>
<text x="220.5" y="149.2">2</text>
<text x="53.5" y="150.6">@EMI@</text>
<text x="60.1" y="153.9" transform="rotate(-90 60.1 153.9)">2</text>
<text x="213.7" y="150.6">1</text>
<text x="220.5" y="150.6">2</text>
<text x="79.5" y="162.7">+3V_PCH</text>
<text x="56" y="173.9">4</text>
<text x="56" y="171.2">2</text>
<text x="56" y="172.5">3</text>
<text x="56" y="169.8">1</text>
<text x="73.7" y="172.5">6</text>
<text x="73.7" y="173.9">5</text>
<text x="73.7" y="169.8">8</text>
<text x="73.7" y="171.2">7</text>
<text x="97.1" y="169.8">1</text>
<text x="98.8" y="168.4">@</text>
<text x="101.1" y="169.8">2</text>
<text x="226.9" y="202.7">Size</text>
<text x="227.2" y="198.8">Title</text>
<text x="231" y="202.7">Document Number</text>
<text x="271.6" y="202.7">Rev</text>
<text x="226.4" y="204.1">C</text>
<text x="226.6" y="206.9">Date:</text>
<text x="233.2" y="206.9">Wednesday, February 19, 2014</text>
<text x="254" y="206.9">Sheet</text>
<text x="260.6" y="206.9">8</text>
<text x="264.7" y="206.9">of</text>
<text x="268.9" y="206.9">53</text>
<text x="273.1" y="204.1">1.0</text>
</g>
<g font-size="1.2" fill="#f00">
<text x="245.8" y="12.1">XTAL24_IN</text>
<text x="158" y="23">XTAL24_IN</text>
<text x="248.5" y="23">XTAL24_OUT</text>
<text x="248.5" y="20.3">XTAL24_IN</text>
<text x="88.1" y="25.8">PCH_GPIO18</text>
<text x="158" y="24.4">XTAL24_OUT</text>
<text x="158" y="29.9">XCLK_BIASREF</text>
<text x="158" y="39.5">CLKOUT_LPC0</text>
<text x="88.1" y="47.8">GPUCLK_REQ#_R</text>
<text x="88.1" y="53.2">PCH_GPIO23</text>
<text x="86.7" y="61.5">PCH_GPIO32</text>
<text x="36.9" y="68.3">GPUCLK_REQ#_R</text>
<text x="89.4" y="71">LPC_AD0</text>
<text x="162.1" y="71">PCH_GPIO11</text>
<text x="197.8" y="71">SMBDATA</text>
<text x="89.4" y="73.8">LPC_AD2</text>
<text x="89.4" y="76.5">LPC_FRAME#</text>
<text x="89.4" y="75.2">LPC_AD3</text>
<text x="89.4" y="72.4">LPC_AD1</text>
<text x="162.1" y="76.5">SML0CLK</text>
<text x="162.1" y="77.9">SML0DATA</text>
<text x="162.1" y="75.2">PCH_GPIO60</text>
<text x="162.1" y="72.4">SMBCLK</text>
<text x="162.1" y="73.8">SMBDATA</text>
<text x="90.8" y="83.4">PCH_SPI_CLK</text>
<text x="162.1" y="79.3">PCH_GPIO73</text>
<text x="162.1" y="80.6">SML1CLK</text>
<text x="162.1" y="82">SML1DATA</text>
<text x="197.8" y="80.6">SMBCLK</text>
<text x="90.8" y="84.8">PCH_SPI_CS0#</text>
<text x="90.8" y="88.9">PCH_SPI_SI</text>
<text x="197.8" y="86.1">SMBDATA</text>
<text x="197.8" y="88.9">SMBCLK</text>
<text x="225.6" y="86.1">PCH_SMB_DATA</text>
<text x="226.4" y="88.9">PCH_SMB_CLK</text>
<text x="90.8" y="91.6">PCH_SPI_WP#</text>
<text x="90.8" y="93">PCH_SPI_HOLD#</text>
<text x="90.8" y="90.3">PCH_SPI_SO</text>
<text x="44.2" y="101.2">PCH_SPI_WP#_R</text>
<text x="83.9" y="101.2">PCH_SPI_WP#</text>
<text x="44.2" y="106.7">PCH_SPI_CLK_R</text>
<text x="44.2" y="105.3">PCH_SPI_HOLD#_R</text>
<text x="83.9" y="105.3">PCH_SPI_HOLD#</text>
<text x="83.9" y="106.7">PCH_SPI_CLK</text>
<text x="44.2" y="109.5">PCH_SPI_SO_R</text>
<text x="44.2" y="108.1">PCH_SPI_SI_R</text>
<text x="83.9" y="108.1">PCH_SPI_SI</text>
<text x="83.9" y="109.5">PCH_SPI_SO</text>
<text x="197.8" y="109.5">SML1DATA</text>
<text x="44.2" y="114.9">PCH_SPI_CS0#_R</text>
<text x="83.9" y="114.9">PCH_SPI_CS0#</text>
<text x="197.8" y="119">SML1CLK</text>
<text x="197.8" y="124.5">SML1DATA</text>
<text x="226.6" y="124.5">EC_SMB_DA2</text>
<text x="197.8" y="127.3">SML1CLK</text>
<text x="226.6" y="127.3">EC_SMB_CK2</text>
<text x="78.4" y="143.8">PCH_SPI_CS0#_R</text>
<text x="201.9" y="138.3">SMBCLK</text>
<text x="201.9" y="139.6">SMBDATA</text>
<text x="201.9" y="141">SML1DATA</text>
<text x="201.9" y="142.4">SML1CLK</text>
<text x="78.4" y="145.1">PCH_SPI_CLK_R</text>
<text x="78.4" y="146.5">PCH_SPI_SI_R</text>
<text x="78.4" y="147.9">PCH_SPI_SO_R</text>
<text x="200.5" y="149.2">SML0CLK</text>
<text x="200.5" y="150.6">SML0DATA</text>
<text x="41.4" y="169.8">PCH_SPI_CS0#_R</text>
<text x="41.4" y="171.2">PCH_SPI_SO_R</text>
<text x="41.4" y="172.6">PCH_SPI_WP#_R</text>
<text x="78.4" y="172.6">PCH_SPI_CLK_R</text>
<text x="78.4" y="173.9">PCH_SPI_SI_R</text>
<text x="78.4" y="171.2">PCH_SPI_HOLD#_R</text>
<text x="78.4" y="169.8">+3V_ROM</text>
</g>
<g font-size="1.2" fill="#004080">
<text x="106.3" y="23.9">CLKOUT_PCIE_N0</text>
<text x="143.9" y="23.9">XTAL24_IN</text>
<text x="106.3" y="29.4">CLKOUT_PCIE_N1</text>
<text x="106.3" y="26.6">PCIECLKRQ0/GPIO18</text>
<text x="106.3" y="25.3">CLKOUT_PCIE_P0</text>
<text x="142.4" y="25.3">XTAL24_OUT</text>
<text x="146.9" y="28">RSVD</text>
<text x="146.9" y="29.4">RSVD</text>
<text x="106.3" y="30.7">CLKOUT_PCIE_P1</text>
<text x="106.3" y="32.1">PCIECLKRQ1/GPIO19</text>
<text x="106.3" y="34.9">CLKOUT_PCIE_N2</text>
<text x="139.3" y="30.7">DIFFCLK_BIASREF</text>
<text x="141.2" y="33.5">TESTLOW_C35</text>
<text x="141.2" y="34.9">TESTLOW_C34</text>
<text x="229.7" y="30.7">1</text>
<text x="232.5" y="32.2">GND</text>
<text x="238" y="32.2">GND</text>
<text x="241.4" y="30.7">3</text>
<text x="106.3" y="41.7">CLKOUT_PCIE_P3</text>
<text x="106.3" y="40.3">CLKOUT_PCIE_N3</text>
<text x="106.3" y="37.6">PCIECLKRQ2/GPIO20</text>
<text x="106.3" y="36.2">CLKOUT_PCIE_P2</text>
<text x="140.8" y="40.3">CLKOUT_LPC_0</text>
<text x="140.8" y="41.7">CLKOUT_LPC_1</text>
<text x="141.1" y="36.2">TESTLOW_AK8</text>
<text x="141.3" y="37.6">TESTLOW_AL8</text>
<text x="106.3" y="47.2">CLKOUT_PCIE_P4</text>
<text x="106.3" y="45.8">CLKOUT_PCIE_N4</text>
<text x="106.3" y="43.1">PCIECLKRQ3/GPIO21</text>
<text x="138.6" y="45.8">CLKOUT_ITPXDP_P</text>
<text x="140.1" y="44.5">CLKOUT_ITPXDP</text>
<text x="106.3" y="48.6">PCIECLKRQ4/GPIO22</text>
<text x="106.3" y="52.7">CLKOUT_PCIE_P5</text>
<text x="106.3" y="51.3">CLKOUT_PCIE_N5</text>
<text x="106.3" y="54.1">PCIECLKRQ5/GPIO23</text>
<text x="106.3" y="71.9">LAD0</text>
<text x="138.9" y="71.9">SMBALERT/GPIO11</text>
<text x="106.3" y="77.4">LFRAME</text>
<text x="106.3" y="76">LAD3</text>
<text x="106.3" y="74.6">LAD2</text>
<text x="106.3" y="73.3">LAD1</text>
<text x="138.4" y="76">SML0ALERT/GPIO60</text>
<text x="144.4" y="74.6">SMBDATA</text>
<text x="144.7" y="77.4">SML0CLK</text>
<text x="145.3" y="73.3">SMBCLK</text>
<text x="132.8" y="80.1">SML1ALERT/PCHHOT/GPIO73</text>
<text x="139.1" y="82.9">SML1DATA/GPIO74</text>
<text x="140" y="81.5">SML1CLK/GPIO75</text>
<text x="143.8" y="78.7">SML0DATA</text>
<text x="106.3" y="89.7">SPI_MOSI</text>
<text x="106.3" y="88.3">SPI_CS2</text>
<text x="106.3" y="87">SPI_CS1</text>
<text x="106.3" y="84.2">SPI_CLK</text>
<text x="106.3" y="85.6">SPI_CS0</text>
<text x="144.7" y="87">CL_DATA</text>
<text x="145.5" y="88.3">CL_RST</text>
<text x="145.6" y="85.6">CL_CLK</text>
<text x="106.3" y="93.9">SPI_IO3</text>
<text x="106.3" y="92.5">SPI_IO2</text>
<text x="106.3" y="91.1">SPI_MISO</text>
<text x="58.3" y="172">DO(IO1)</text>
<text x="58.3" y="173.4">/WP(IO2)</text>
<text x="58.3" y="170.6">/CS</text>
<text x="65.5" y="172">/HOLD(IO3)</text>
<text x="69.5" y="170.6">VCC</text>
<text x="69.7" y="173.4">CLK</text>
<text x="58.3" y="174.8">GND</text>
<text x="68.1" y="174.8">DI(IO0)</text>
</g>
<text font-size="1.2" fill="#ff8000" x="231.8" y="29.9">SJ10000DI00</text>
<g font-size="1.1" fill="#00f">
<text x="122.8" y="15.8">BDW_ULT_DDR3L(Interleaved)</text>
<text x="119.3" y="67.9">BDW_ULT_DDR3L(Interleaved)</text>
</g>
<g font-size="1.1">
<text x="144.9" y="203.2">AND TRADE SECRET INFORMATION. THIS SHEET MAY NOT BE TRANSFERED FROM THE CUSTODY OF THE COMPETENT DIVISION OF R&amp;D</text>
<text x="144.9" y="202">THIS SHEET OF ENGINEERING DRAWING IS THE PROPRIETARY PROPERTY OF COMPAL ELECTRONICS, INC. AND CONTAINS CONFIDENTIAL</text>
<text x="144.9" y="204.5">DEPARTMENT EXCEPT AS AUTHORIZED BY COMPAL ELECTRONICS, INC. NEITHER THIS SHEET NOR THE INFORMATION IT CONTAINS</text>
<text x="144.9" y="205.7">MAY BE USED BY OR DISCLOSED TO ANY THIRD PARTY WITHOUT PRIOR WRITTEN CONSENT OF COMPAL ELECTRONICS, INC.</text>
</g>
<g font-size="1">
<text x="28.8" y="1">5</text>
<text x="83.7" y="1">4</text>
<text x="138.6" y="1">3</text>
<text x="193.4" y="1">2</text>
<text x="248.3" y="1">1</text>
<text x=".4" y="27.9">D</text>
<text x="276.1" y="27.9">D</text>
<text x=".4" y="79.4">C</text>
<text x="276.1" y="79.4">C</text>
<text x=".4" y="130.8">B</text>
<text x="276.1" y="130.8">B</text>
<text x=".4" y="182.2">A</text>
<text x="276.1" y="182.2">A</text>
<text x="28.8" y="208.1">5</text>
<text x="83.7" y="208.1">4</text>
<text x="138.6" y="208.1">3</text>
<text x="193.4" y="208.1">2</text>
<text x="248.3" y="208.1">1</text>
</g>
<g font-size=".9" fill="#00f">
<text x="127.6" y="33.7">CLOCK</text>
<text x="127.6" y="36.5">SIGNALS</text>
<text x="118.7" y="73.8">LPC</text>
<text x="127.6" y="74.9">SMBUS</text>
<text x="118.7" y="87.5">SPI</text>
<text x="127.6" y="87.5">C-LINK</text>
</g>
<g font-size=".9" fill="#000080">
<text x="105.6" y="58.4">BDW-ULT-DDR3L-IL_BGA1168</text>
<text x="105.6" y="101">BDW-ULT-DDR3L-IL_BGA1168</text>
</g>
</svg>
